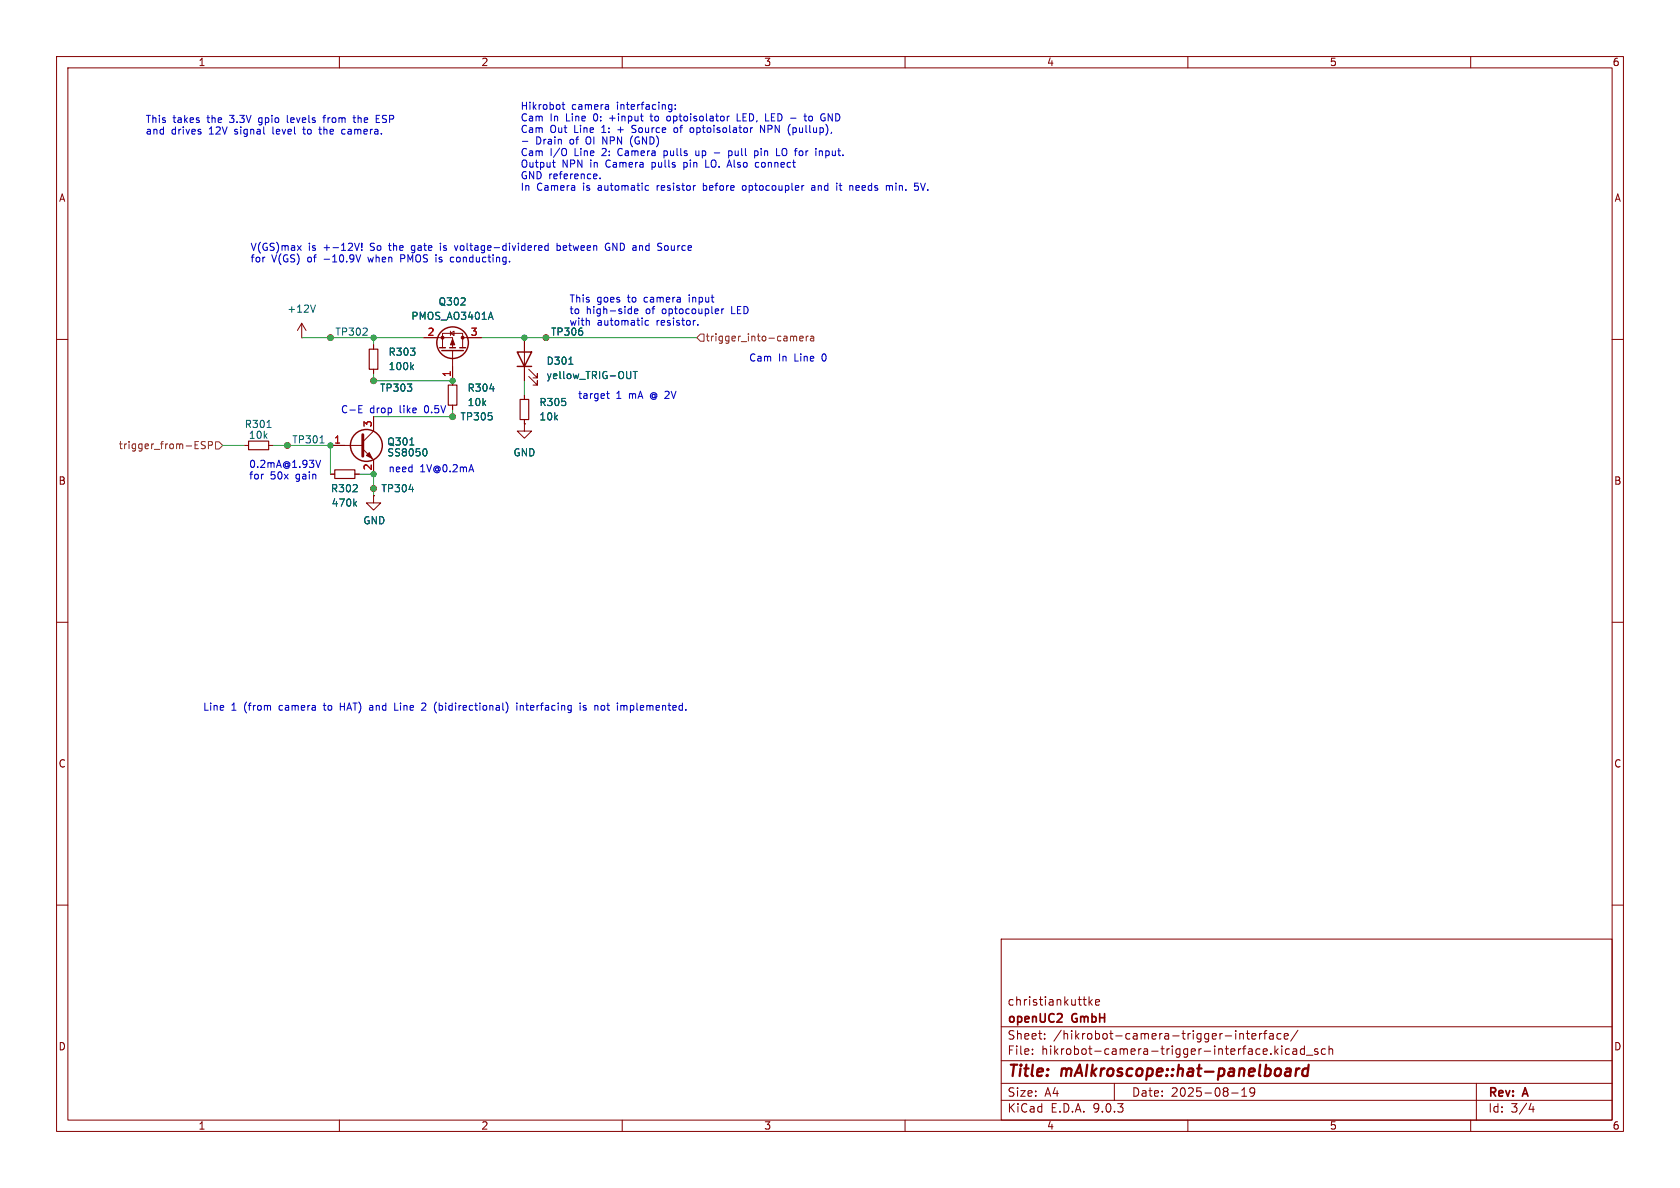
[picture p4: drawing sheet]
<svg xmlns="http://www.w3.org/2000/svg" width="297mm" height="210mm" viewBox="0 0 297 210" stroke-linecap="round" stroke-linejoin="round" font-family="sans-serif">
<g fill="none" stroke="#840000" stroke-width=".18">
<path d="M10 10h277v190h-277zM12 12h273v186h-273zM60 10v2M110 10v2M160 10v2M210 10v2M260 10v2M53.3 59.7h.1M53.3 57.2l-.7 1.2M53.3 57.2l.8 1.2M53.3 57.2v2.5M58.4 59.7h.1"/>
<path d="M74.9 59.7h5.1v1.8M79.6 58.9l.7-.4v.8zM79.6 58.5v.8M81.8 59.7h3.3M92.7 59.7v7.6M96.5 59.7h.1M10 60h2M43.2 78.7h.7M47.5 78.7h.8M50.8 78.7h.1M58.4 78.7h5.7M64.1 79.4l1.9 1.9v2.5"/>
<path d="M66 67.3h.1M66 73.7v2.5l-1.9 1.9M66 61v.7M66 65.3v.7M78.2 61.5v-2.6h3.6v2.6M80 73.7h.1M80 62v6.1M80 71.6v.8M92.7 74.9v1.3h1.3l-1.3 1.3-1.3-1.3h1.3M92.7 74.9h.1M92.7 69.9v.7M92.7 74.2v.7"/>
<path d="M93.5 66.5l1.5 1.6v-.8v.8h-.8M93.5 65.3l1.5 1.5v-.8v.8h-.8M285 60h2M58.4 83.8h.8M62.7 83.8h.8M66 86.4h.1M66 87.6v1.3h1.3l-1.3 1.3-1.2-1.3h1.2M66 87.6h.1M10 110h2M285 110h2M10 160h2M177 166h108v32h-108z"/>
<path d="M191.5 176.7h.5M191.9 177.7h.1M192.5 176.2v1.5M192.7 177.1l.4 .6M193.1 176.7l-.6 .6M193.7 177.2l.7-.1-.1-.3-.4-.1-.2 .2v.7h.6M285 160h2M60 198v2M110 198v2M160 198v2M177 194.5h108M177 191.5h108"/>
<path d="M177 187.5h108M177 181.5h108M182.5 186.3v.1M182.5 185.5v.1M184.7 183.6v.1M184.7 182.8v.1M197 191.5v3M210 198v2M217.7 193.2h1.2M219.2 182.7v1M219.2 182.8l.2-.1 .3 .1 .1 .9M219.5 193.8h.9"/>
<path d="M219.5 192.7l.5-.4v1.5M220.3 182.7h.6M220.5 182.2v1.3l.4 .2M221 192.4v.5l.1 .3h.4l.3-.3M221.3 183.2l.7-.1v-.3l-.5-.1-.2 .2 .1 .7h.6M221.7 192.4a.99 .99 0 0 1-.3 1.4h-.3M222.7 182.7v1M223.1 182.7l-.3 .1-.1 .2M223.4 182.7h.6M224 182.2l-.4 .2v1.3M224.5 182.8h.5l.1 .9M225.1 183.1h-.5a.29 .29 0 0 0-.2 .3 .29 .29 0 0 0 .2 .3l.5-.1"/>
<path d="M225.4 184.9v1.5M225.5 185.8l.5 .6M226 185.4l-.6 .6M226.5 182.8l-.5-.1-.3 .3v.4l.2 .2h.6M226.6 184.9v.1M226.6 185.4v1M227 183.2l.7-.1v-.3l-.5-.1-.2 .2 .1 .7h.6M228 185.5l-.5-.1-.3 .3v.4l.2 .2h.6M228.6 185.5h.6v.9M229.2 185.8h-.5a.29 .29 0 0 0-.2 .3 .29 .29 0 0 0 .2 .3l.5-.1M229.5 182.1l-1.3 2M230.6 185.5l-.4-.1-.3 .3v.4l.1 .2h.6"/>
<path d="M230.6 184.9v1.5M231 186.5h1.1M233 185.5l-.4-.1-.2 .2 .1 .2 .5 .2v.3h-.6M234.3 185.5l-.4-.1-.3 .3v.4l.1 .2h.6M235 185.5l.2-.1 .3 .1 .1 .9M235 184.9v1.5M260 198v2M261 191.5v6.5M270.7 195l-.4 1.1h.9M271 195.6v1"/>
<circle cx="58.4" cy="59.7" r=".51"/>
<circle cx="96.5" cy="59.7" r=".51"/>
<circle cx="50.8" cy="78.7" r=".51"/>
<circle cx="66" cy="67.3" r=".51"/>
<circle cx="80" cy="73.7" r=".51"/>
<circle cx="66" cy="86.4" r=".51"/>
</g>
<path d="M229.2 188.9l-.2 1.3M229.8 188.9l-.4 .1-.3 .3M231.3 189a.66 .66 0 0 0-1 .3l-.1 .5 .2 .3 .1 .1 .6-.1M231.4 188.2l-.3 2" fill="none" stroke="#840000" stroke-width=".4"/>
<path d="M43.9 78h3.6v1.5h-3.6zM65.3 61.7h1.5v3.6h-1.5zM79.2 68.1h1.6v3.5h-1.6zM91.9 70.6h1.6v3.6h-1.6zM59.2 83.1h3.5v1.5h-3.5z" fill="none" stroke="#840000" stroke-width=".2"/>
<g fill="none" stroke="#006464" stroke-width=".18">
<path d="M55.8 53.9l-.5 1.3M86.8 55.2l.4 1.3M47.2 75.6h.7M56.6 78.3h.7M72.5 78.7h.7M72.7 64.9l.4 .4M73.1 64.5l-.5 .5M75.2 79.3a.79 .79 0 0 1 0 1.3M86.6 68.7h.8M100.6 64.4h.7M111.9 65.7h.8M112.3 65.7v1.2"/>
<path d="M62.7 89l.3 .5M63 88.6l-.4 .5M72.3 86.5h.8"/>
</g>
<path d="M64.1 76.8v3.8" fill="none" stroke="#840000" stroke-width=".51"/>
<g fill="none" stroke="#840000" stroke-width=".25">
<path d="M77.7 61.5h1M78.1 62h3.8M79.5 61.5h1M81.3 61.5h1M91.4 62.2h2.6l-1.3 2.6zM91.4 64.8h2.6"/>
<circle cx="64.8" cy="78.7" r="2.82"/>
<circle cx="80" cy="60.6" r="2.79"/>
</g>
<g fill="#840000" stroke="#840000" stroke-width=".18">
<path d="M65.3 80l.5 1-1-.5z"/>
<path d="M80 59.9l.4 1.1h-.8z"/>
<circle cx="81.8" cy="59.7" r=".25"/>
<circle cx="78.2" cy="59.7" r=".25"/>
</g>
<path d="M123.8 59.1h.7v1.2h-.7l-.6-.6zM140.5 59.4l.3 .2v.7M141.4 59.8l.6-.1-.1-.2-.3-.1-.2 .2v.6h.5M142.5 59.4v.9M142.9 59.4l-.4 .3M143.3 59.5h.5l.1 .8M143.9 59.7l-.5 .1-.1 .2 .1 .3 .5-.1M36.3 78.1l-.5-.1-.2 .2v.3l.6 .3 .1 .3-.2 .2h-.5M36.8 78.7h.6l.2-.2-.1-.3-.7-.2v1.3M38.1 78.1h.6l.7 .6-.7 .7h-.6z" fill="none" stroke="#725600" stroke-width=".18"/>
<path d="M53.3 59.7h21.6M66 59.7v1.3M85.1 59.7h38.1M39.4 78.7h3.8M48.3 78.7h10.1v5.1M66 66v1.3h14M80 72.4v1.3h-14M92.7 67.3v2.6M63.5 83.8h2.5v3.8" fill="none" stroke="#009600" stroke-width=".18"/>
<g fill="none" stroke="#0000c2" stroke-width=".18">
<path d="M99.4 18.5h.4M99.5 18.1v1.1l.3 .1M107.4 18.5l.2 .2v.6M107.6 19.3h-.1M107.6 18.8l-.1 .1M118.2 19.2l.2 .1h.4M118.8 18.5h-.4l-.2 .1M118.8 18.5v1l-.3 .3-.3-.1M119.4 19.2v.1M119.4 18.5v.2M35.5 23.3v.3M50.8 20.4v1.1l.2 .2"/>
<path d="M53.5 22.9h.5M53.7 22.4l.1 1.2M56.4 22.9h.4M56.5 22.4v1.1l.3 .2M57.1 20.8h.5M57.6 20.4l-.3 .2v1.1M61 22.9h-.4l-.2 .2 .1 .5h.5M62.4 20.8h.5M62.6 20.4v1.1l.3 .2M66.5 20.4h.6M66.5 21.7h.6M66.5 21h.4"/>
<path d="M92.4 25h.9M97.7 28.7h.5M97.9 28.3v1.1l.3 .2M100.1 26.4v.9M105.4 30.8l.1 .3-.6 .1M105.5 31.5l-.1 .1M106.1 31.5v.1M111.6 24.4l-.1 .5 .1 .7M111.7 23.4h.2M111.8 22.6l.1 .2M113.6 21.4h.1M114.2 33.6h.5"/>
<path d="M114.2 32.9h.5M115.1 20.1v1.2M117.4 26.7v1.2M117.4 27.5h.1M118 20.6l-.1 .5 .1 .2 .3 .1M118.1 20.5h.2M119.3 22.6l-.2 .6 .2 .2h.3M120.9 28.7v1.3M120.9 29.5l.1 .1M122 23.3l.2 .1h.3M122.1 22.6l-.1 .1M123 26.7v.6l.4 .2"/>
<path d="M124.3 32.4v1.2M124.3 33.6h.2M124.5 32.8l-.2 .1M124.8 28.3v1.3h.6M126.3 27h.9M128.5 29.6l.4-1.3 .5 1.3M128.6 20.5v.9M128.6 29.2h.6M128.8 26.7h.4l.2 .2-.1 .6h-.5M128.8 26.7v1.2M128.9 20.5l-.3 .3M130.3 20.1v1.3h.6"/>
<path d="M131.7 32.8l-.3 .1-.2 .1 .1 .5 .4 .1M133.1 22.6h-.3M133.4 26.7h.4l.2 .2-.1 .6h-.5M133.4 26.7v1.2M133.7 28.8h.4M133.7 29.5h.4M135.2 22.2v1.2l-.8-1.2v1.2M135.3 21.4h.7M137.3 27.5h.6M138.4 26.3a.9 .9 0 0 0 0 1.2M140.2 22.6v1.2M140.2 23.4h.1"/>
<path d="M140.3 22.6h-.1M142.1 20.5h.5M142.1 32.8l-.2 .1M142.3 21.2l.3 .2M143.4 20.5l-.3 .1-.1 .2v.5l.4 .1M143.5 32.9h.5M144.1 33.1l-.5 .1-.1 .1 .1 .3h.5M145 26.7l.4 .1v.7M146.4 21.4v-1.3l.7 1.3M148.4 32.8h.4M148.5 32.4v1.1l.2 .1M150.6 32.8l.2 .2v.6"/>
<path d="M156.9 32.8l.3 .2M157.2 33l.2-.2 .3 .1 .1 .7M157.2 33v.6M161.7 32.4h.6M161.8 32.9h.3l.3 .2-.1 .5h-.5M162.7 32.4l.5 1.2M52.6 43.4l.6 .9M53.2 43.4l-.6 .9M62.7 43l.4 1.3 .4-1.3M62.9 45l.4 1.3 .5-1.3M64 44.1v.2M64 43v.8"/>
<path d="M70.8 45v1.3M70.8 45.7h.5M72.8 44.6l.1 .1M73 43.4l-.3 .3v.3l.3 .3M77.9 43v.1M77.9 43.4v.9M79.7 46.2l.2 .1 .3-.1M80.2 45.5h-.3l-.2 .1M80.3 43.4l.3 .9 .3-.9M95.4 43.4l.4 .1v.2l-.6 .1M95.8 44.2l-.4 .1M96.9 43.5l-.4-.1-.2 .3 .1 .5h.5"/>
<path d="M96.9 43v1.3M98.5 43.5l.3-.1 .3 .3-.1 .5h-.5M98.5 43v1.3M107.7 43.1a.59 .59 0 0 0-.7 .5 .59 .59 0 0 0 .7 .6l.1-.5h-.2M111.3 54.6l.3 .1M111.6 54.2v1.2M111.6 55.4h-.3M112.2 55l.6-.1-.1-.2-.3-.1-.2 .2v.6h.5M114.7 56.7l-.4-.1-.3 .3 .2 .5h.5M117.7 43.4l-.2 .3v.3l.2 .3M123.4 57.4v.1M127.6 54.6v.8"/>
<path d="M128 54.6l-.4 .2M63.4 72.3h.5M63.4 73h.6M63.4 71.7h.6M107.2 69.6h.5M107.4 69.2v1.1l.3 .1M55.8 81.4l.5 1.2 .4-1.2M60.2 124.3v1.3M60.2 124.9h.7M65.4 125.5l.4 .1M65.7 124.7l-.3 .1M65.8 125.1h-.4"/>
<path d="M69.8 124.3v1.3h.6M74.6 124.3h.4l.3 .2M75.3 124.6l-.8 1h.8M77.6 124.3v1.3M77.6 125.5l.2 .1M77.8 124.7l-.2 .1M89.4 124.1a1.46 1.46 0 0 1 0 1.9M91.4 124.3v.1M91.4 124.7v.9M92 124.8l.3-.1 .2 .2M92 124.7v.9M102.6 124.3v.1"/>
<path d="M102.6 124.7v.9M103.6 124.8l-.3-.1-.2 .2 .1 .2 .4 .1v.3h-.5M106.8 124.8l-.3-.1-.3 .2 .1 .5 .2 .2 .3-.1M110.1 124.7l.2 .2M110.3 124.9l.2-.2 .3 .1v.8M110.3 124.9v.7"/>
</g>
<g fill="#009600" stroke="#009600" stroke-width=".18">
<circle cx="66" cy="86.4" r=".46"/>
<circle cx="50.8" cy="78.7" r=".46"/>
<circle cx="58.4" cy="78.7" r=".46"/>
<circle cx="80" cy="67.3" r=".46"/>
<circle cx="66" cy="67.3" r=".46"/>
<circle cx="66" cy="59.7" r=".46"/>
<circle cx="58.4" cy="59.7" r=".46"/>
<circle cx="66" cy="83.8" r=".46"/>
<circle cx="80" cy="73.7" r=".46"/>
<circle cx="96.5" cy="59.7" r=".46"/>
<circle cx="92.7" cy="59.7" r=".46"/>
</g>
<g font-size="2.8" fill="#840000">
<text x="178" y="190.9">Title:</text>
<text x="187.7" y="190.9">mAIkroscope::hat-panelboard</text>
</g>
<g font-size="2.1" fill="#840000">
<text x="178" y="178">christiankuttke</text>
<text x="178" y="184">Sheet:</text>
<text x="178" y="181.2">openUC2</text>
<text x="186.2" y="184">/hikrobot-camera-trigger-interface/</text>
<text x="189.6" y="181.2">GmbH</text>
<text x="178" y="186.7">File:</text>
<text x="184.1" y="186.7">hikrobot-camera-trigger-interface.kicad_sch</text>
<text x="178" y="196.9">KiCad</text>
<text x="178" y="194.1">Size:</text>
<text x="184.7" y="194.1">A4</text>
<text x="185.7" y="196.9">E.D.A.</text>
<text x="193.3" y="196.9">9.0.3</text>
<text x="200" y="194.1">Date:</text>
<text x="207" y="194.1">2025-08-19</text>
<text x="263" y="194.3">Rev:</text>
<text x="263" y="196.9">Id:</text>
<text x="267.1" y="196.9">3/4</text>
<text x="269.4" y="194.3">A</text>
</g>
<g font-size="1.8" fill="#840000">
<text x="35" y="11.9">1</text>
<text x="85" y="11.9">2</text>
<text x="135" y="11.9">3</text>
<text x="185" y="11.9">4</text>
<text x="235" y="11.9">5</text>
<text x="285" y="11.9">6</text>
<text x="10.3" y="35.9">A</text>
<text x="285.3" y="35.9">A</text>
<text x="10.3" y="85.9">B</text>
<text x="285.3" y="85.9">B</text>
<text x="10.3" y="135.9">C</text>
<text x="285.3" y="135.9">C</text>
<text x="10.3" y="185.9">D</text>
<text x="285.3" y="185.9">D</text>
<text x="35" y="199.9">1</text>
<text x="85" y="199.9">2</text>
<text x="135" y="199.9">3</text>
<text x="185" y="199.9">4</text>
<text x="235" y="199.9">5</text>
<text x="285" y="199.9">6</text>
</g>
<g font-size="1.8" fill="#0000c2">
<text x="25.7" y="21.9">This</text>
<text x="25.7" y="24">and</text>
<text x="30.3" y="24">drives</text>
<text x="30.6" y="21.9">takes</text>
<text x="36.8" y="21.9">the</text>
<text x="37.1" y="24">12V</text>
<text x="40.9" y="21.9">3.3V</text>
<text x="41.7" y="24">signal</text>
<text x="46.2" y="21.9">gpio</text>
<text x="48.7" y="24">level</text>
<text x="51.4" y="21.9">levels</text>
<text x="54.3" y="24">to</text>
<text x="57.4" y="24">the</text>
<text x="58.1" y="21.9">from</text>
<text x="61.5" y="24">camera.</text>
<text x="63.6" y="21.9">the</text>
<text x="67.7" y="21.9">ESP</text>
<text x="91.9" y="19.6">Hikrobot</text>
<text x="91.9" y="21.7">Cam</text>
<text x="91.9" y="23.7">Cam</text>
<text x="97.2" y="21.7">In</text>
<text x="97.2" y="23.7">Out</text>
<text x="100.2" y="21.7">Line</text>
<text x="101" y="19.6">camera</text>
<text x="101.6" y="23.7">Line</text>
<text x="105.2" y="21.7">0:</text>
<text x="106.6" y="23.7">1:</text>
<text x="108.2" y="21.7">+input</text>
<text x="109.2" y="19.6">interfacing:</text>
<text x="109.6" y="23.7">+</text>
<text x="112.4" y="23.7">Source</text>
<text x="115.7" y="21.7">to</text>
<text x="118.7" y="21.7">optoisolator</text>
<text x="120" y="23.7">of</text>
<text x="123.1" y="23.7">optoisolator</text>
<text x="131.3" y="21.7">LED,</text>
<text x="135.7" y="23.7">NPN</text>
<text x="136.6" y="21.7">LED -</text>
<text x="140.8" y="23.7">(pullup),</text>
<text x="143.9" y="21.7">to</text>
<text x="147" y="21.7">GND</text>
<text x="91.9" y="27.8">Cam</text>
<text x="91.9" y="29.8">Output</text>
<text x="94.7" y="25.8">Drain</text>
<text x="97.2" y="27.8">I/O</text>
<text x="99.3" y="29.8">NPN</text>
<text x="100.8" y="25.8">of</text>
<text x="101.7" y="27.8">Line</text>
<text x="103.9" y="25.8">OI</text>
<text x="104.4" y="29.8">in</text>
<text x="106.7" y="27.8">2:</text>
<text x="107" y="25.8">NPN</text>
<text x="107.4" y="29.8">Camera</text>
<text x="109.7" y="27.8">Camera</text>
<text x="112.1" y="25.8">(GND)</text>
<text x="115.7" y="29.8">pulls</text>
<text x="118" y="27.8">pulls</text>
<text x="121.5" y="29.8">pin</text>
<text x="123.8" y="27.8">up</text>
<text x="125.6" y="29.8">LO.</text>
<text x="129.7" y="29.8">Also</text>
<text x="130" y="27.8">pull</text>
<text x="134.8" y="29.8">connect</text>
<text x="134.8" y="27.8">pin</text>
<text x="138.9" y="27.8">LO for</text>
<text x="146.3" y="27.8">input.</text>
<text x="91.9" y="31.9">GND reference.</text>
<text x="91.9" y="33.9">In</text>
<text x="94.9" y="33.9">Camera</text>
<text x="103.2" y="33.9">is</text>
<text x="106" y="33.9">automatic</text>
<text x="116.6" y="33.9">resistor</text>
<text x="125" y="33.9">before</text>
<text x="132.1" y="33.9">optocoupler</text>
<text x="144.5" y="33.9">and</text>
<text x="149.2" y="33.9">it</text>
<text x="151.7" y="33.9">needs</text>
<text x="158.3" y="33.9">min.</text>
<text x="163.5" y="33.9">5V.</text>
<text x="44.2" y="44.5">V(GS)max</text>
<text x="44.2" y="46.6">for</text>
<text x="48" y="46.6">V(GS)</text>
<text x="54.5" y="46.6">of</text>
<text x="54.5" y="44.5">is</text>
<text x="57.3" y="44.5">+-12V!</text>
<text x="57.5" y="46.6">-10.9V</text>
<text x="65.6" y="46.6">when</text>
<text x="65.7" y="44.5">So</text>
<text x="69.3" y="44.5">the</text>
<text x="71.5" y="46.6">PMOS is</text>
<text x="73.4" y="44.5">gate</text>
<text x="78.7" y="44.5">is</text>
<text x="80.7" y="46.6">conducting.</text>
<text x="81.5" y="44.5">voltage-dividered</text>
<text x="99.7" y="44.5">between</text>
<text x="108.5" y="44.5">GND and</text>
<text x="118.2" y="44.5">Source</text>
<text x="100.6" y="53.7">This</text>
<text x="105.5" y="53.7">goes</text>
<text x="111.1" y="53.7">to</text>
<text x="114.1" y="53.7">camera</text>
<text x="122.3" y="53.7">input</text>
<text x="100.6" y="55.7">to</text>
<text x="103.6" y="55.7">high-side</text>
<text x="105.6" y="57.8">automatic</text>
<text x="114.3" y="55.7">of</text>
<text x="116.2" y="57.8">resistor.</text>
<text x="117.3" y="55.7">optocoupler</text>
<text x="129.8" y="55.7">LED</text>
<text x="132.3" y="64.1">Cam</text>
<text x="137.6" y="64.1">In</text>
<text x="140.5" y="64.1">Line</text>
<text x="145.6" y="64.1">0</text>
<text x="102.1" y="70.7">target</text>
<text x="108.9" y="70.7">1</text>
<text x="111.3" y="70.7">mA</text>
<text x="115.2" y="70.7">@ 2V</text>
<text x="60.2" y="73.3">C-E</text>
<text x="65.3" y="73.3">drop</text>
<text x="70.7" y="73.3">like</text>
<text x="75.3" y="73.3">0.5V</text>
<text x="43.9" y="82.8">0.2mA@1.93V</text>
<text x="68.6" y="83.6">need</text>
<text x="74.2" y="83.6">1V@0.2mA</text>
<text x="43.9" y="84.8">for</text>
<text x="47.8" y="84.8">50x</text>
<text x="52.4" y="84.8">gain</text>
<text x="35.8" y="125.8">Line</text>
<text x="40.9" y="125.8">1</text>
<text x="43.2" y="125.8">(from</text>
<text x="49.6" y="125.8">camera</text>
<text x="57.7" y="125.8">to</text>
<text x="60.8" y="125.8">HAT)</text>
<text x="66.2" y="125.8">and</text>
<text x="70.8" y="125.8">Line</text>
<text x="75.8" y="125.8">2</text>
<text x="78.2" y="125.8">(bidirectional)</text>
<text x="93" y="125.8">interfacing</text>
<text x="104.4" y="125.8">is</text>
<text x="107.2" y="125.8">not</text>
<text x="111.4" y="125.8">implemented.</text>
</g>
<g font-size="1.8" fill="#006464">
<text x="50.7" y="55.5">+12V</text>
<text x="59.2" y="59.5">TP302</text>
<text x="72.6" y="56.7">PMOS_AO3401A</text>
<text x="77.4" y="54.2">Q302</text>
<text x="97.3" y="59.5">TP306</text>
<text x="100.6" y="57.8">with</text>
<text x="68.6" y="63.1">R303</text>
<text x="68.6" y="65.6">100k</text>
<text x="96.5" y="64.7">D301</text>
<text x="67.1" y="69.4">TP303</text>
<text x="82.6" y="69.4">R304</text>
<text x="82.6" y="72">10k</text>
<text x="95.3" y="72">R305</text>
<text x="96.5" y="67.2">yellow_TRIG-OUT</text>
<text x="43.2" y="75.9">R301</text>
<text x="43.9" y="77.8">10k</text>
<text x="81.3" y="74.5">TP305</text>
<text x="95.3" y="74.5">10k</text>
<text x="51.6" y="78.6">TP301</text>
<text x="68.4" y="79">Q301</text>
<text x="68.4" y="80.9">SS8050</text>
<text x="90.7" y="80.9">GND</text>
<text x="58.4" y="87.2">R302</text>
<text x="58.5" y="89.8">470k</text>
<text x="67.3" y="87.2">TP304</text>
<text x="64.1" y="92.9">GND</text>
</g>
<g font-size="1.8" fill="#a90000">
<text x="75.5" y="59.4">2</text>
<text x="83.1" y="59.4">3</text>
<text x="79.8" y="66.7" transform="rotate(-90 79.8 66.7)">1</text>
<text x="65.8" y="75.6" transform="rotate(-90 65.8 75.6)">3</text>
<text x="59" y="78.5">1</text>
<text x="65.8" y="83.3" transform="rotate(-90 65.8 83.3)">2</text>
</g>
<g font-size="1.8" fill="#725600">
<text x="124.7" y="60.6">trigger_into-camera</text>
<text x="20.9" y="79.6">trigger_from-ESP</text>
</g>
</svg>
